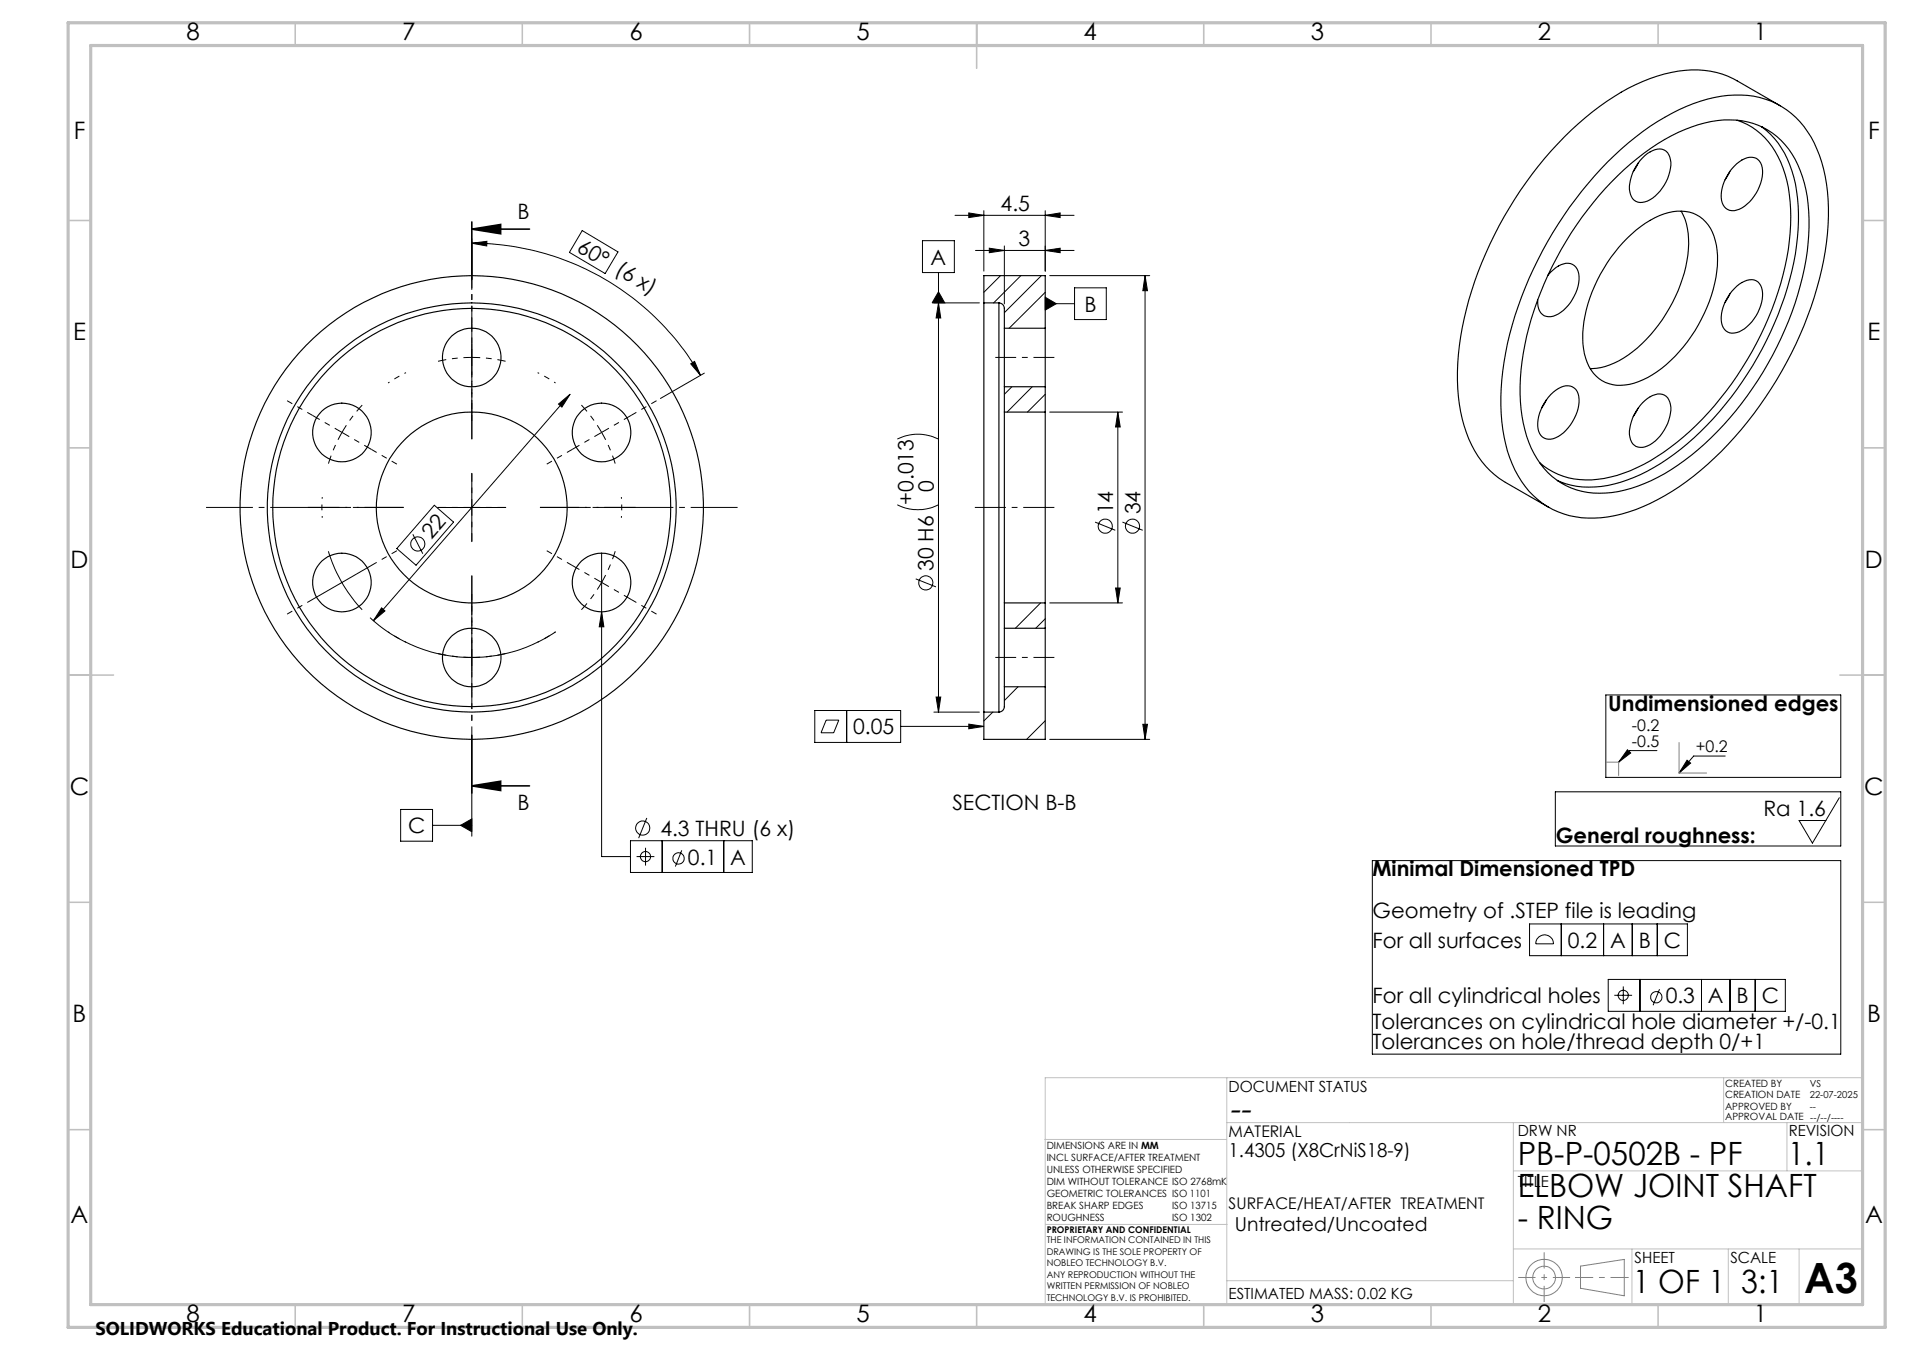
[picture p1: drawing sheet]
<svg xmlns="http://www.w3.org/2000/svg" width="420mm" height="297mm" viewBox="0 0 420 297" stroke-linecap="round" stroke-linejoin="round" font-family="sans-serif">
<g fill="none" stroke="#000" stroke-width=".22">
<path d="M103.9 53.5l3.3-.4-.1 1zM103.9 53.5a58.2 58.2 0 0 1 50.3 29.1M103.9 52.5v11.2M128.2 50.7l7.8 4.7-2.8 4.8-7.9-4.7zM203.1 52.9h7v7.1h-7zM206.6 60v96.7M210.2 47.4h26.2M213.3 46.8l3.3 .6-3.3 .5zM214.7 55.1h21.7M216.6 46.4v13.3M217.8 54.6l3.3 .5-3.3 .5zM221.1 54.1v12.7"/>
<path d="M230.1 55.1l3.3-.5v1zM230.1 47.4l3.3-.6v1.1zM230.1 46.4v13.3M205.6 66.6h10M206.6 64.2l1.4 2.4h-2.8zM206.6 66.6l.5 3.4h-1zM220.2 60.6l-3.6 3.7M224.7 60.6l-6 6M229.2 60.6l-8.1 8.2M230.1 65.4l2.4 1.4-2.4 1.4zM230.1 64.3l-8 7.9M230.1 66.8h6.4"/>
<path d="M231.1 60.6h22M236.5 63.3h7v7h-7zM252.1 60.6l.5 3.4h-1zM252.1 60.6v102.1M122.9 88.9l2.6-2.2-1.8 2.9zM125.5 86.7l-43.3 49.9M152 80l.9-.5 1.3 3.1zM155 82.1l-9.6 5.6M197.5 96.6a10.2 10.2 0 0 1 9.1 0M222.7 85.1l-1.6 1.6M227.2 85.1l-5.5 5.6M230.1 86.7l-3.9 4"/>
<path d="M231.1 90.7h16M246.1 90.7l.5 3.2h-1zM246.1 90.7v41.9M90.9 117.5l2.2 4.3M95.6 111.2l4.2 3.7-8.2 9.5-4.3-3.7zM96.3 111.7h15M103.9 104.1v15.1M197.5 111.1a9.9 9.9 0 0 0 9.1 0M241.1 114.9l4.4 1.8M247.1 114.9l4.4 1.8M72.3 121.3a33.8 33.8 0 0 0 2.9 6.9M75.2 128.2l2.9 4.1 1.6 1.9"/>
<path d="M75.2 128.2l-6.4 3.7M81.5 135.9a32.9 32.9 0 0 0 40.8 3.1M81.8 124.4l-6.6 3.8M84 133.7l.7 .7-2.5 2.2zM132.4 134.6l.5 3.3h-1zM132.4 121.7v66.8h6.4M201.6 127.3l4.4 1.8M229.1 132.6l-5.6 5.6M230.1 136.1l-2.1 2.1M231.1 132.6h16M245.6 129.4h1l-.5 3.2zM179.4 156.3h18.9v7h-18.9z"/>
<path d="M181.9 158.4h2.7l-1.1 2.8h-2.8zM186.4 156.3v7M198.3 159.8h18.3M205.6 156.7h10M206.1 153.3h1l-.5 3.4zM213.3 159.3l3.3 .5-3.3 .5zM218.5 156.7l-1.9 1.9M224.1 151.1l-3 3M230.1 158.6l-4.1 4.1M251.6 159.3h1l-.5 3.4zM353.5 152.9h51.7v18.1h-51.7zM88.2 178.1h7v7h-7z"/>
<path d="M103.9 170.1v13.9M142.4 179.9l-1.8 4.5M231.1 162.7h22M342.4 174.2h62.8v11.9h-62.8zM358.2 165l.8 .7-2.7 2zM364.7 165.1h-5.9l-2.5 2.6M371.4 167.2l.7 .7-2.5 2.2zM379.8 166.3h-7l-3.2 3.8M404.9 175.5l-5.9 10-3-5h5.9M95.2 181.6h8.7M101.4 181.6l2.5-1.4v2.8zM138.8 185h26.8v6.9h-26.8z"/>
<path d="M140.1 188.5h3.9M142.1 186.5v3.9M145.8 185v6.9M150.1 187.1l-1.4 3.5M159.3 185v6.9M302.1 189.3h103.1v42.6h-103.1zM336.7 203.3h34.7v7h-34.7zM338.7 206.2a1.99 1.99 0 0 1 2.1-.3 1.99 1.99 0 0 1 1.2 1.7h-3.9a1.92 1.92 0 0 1 .6-1.4zM343.7 203.3v7M353 203.3v7M354 215.5h39v7h-39zM355.4 219h3.9"/>
<path d="M357.3 217v3.9M359.3 203.3v7M361 215.5v7M364.8 203.3v7M365.3 217.6l-1.4 3.6M374.5 215.5v7M380.8 215.5v7M386.4 215.5v7"/>
<circle cx="92" cy="119.7" r="1.56"/>
<circle cx="243.3" cy="115.8" r="1.56"/>
<circle cx="249.3" cy="115.7" r="1.55"/>
<circle cx="203.8" cy="128.2" r="1.55"/>
<circle cx="141.5" cy="182.2" r="1.56"/>
<circle cx="142.1" cy="188.5" r="1.12"/>
<circle cx="149.4" cy="188.8" r="1.24"/>
<circle cx="357.3" cy="219" r="1.13"/>
<circle cx="364.6" cy="219.4" r="1.24"/>
</g>
<g fill="none" stroke="#808080" stroke-width=".22">
<path d="M353.6 167.7h2.7v2.9M369.6 163.4v6.7h6.1M347.9 278.5l9.6-1.4v8l-9.6-1.7z"/>
<circle cx="339.9" cy="281" r="2.51"/>
<circle cx="339.9" cy="281.1" r="4"/>
</g>
<path d="M334.2 281h11.4" fill="none" stroke="#808080" stroke-width=".22" stroke-dasharray="15.2 1.3 1.3 1.3" stroke-dashoffset="11.4" stroke-linecap="butt"/>
<path d="M339.9 275.5v10.9" fill="none" stroke="#808080" stroke-width=".22" stroke-dasharray="15.2 1.3 1.3 1.3" stroke-dashoffset="11.7" stroke-linecap="butt"/>
<path d="M346.7 281h11.8" fill="none" stroke="#808080" stroke-width=".22" stroke-dasharray="15.2 1.3 1.3 1.3" stroke-dashoffset="11.2" stroke-linecap="butt"/>
<g fill="none" stroke="#c0c0c0" stroke-width=".22">
<path d="M270.1 237.1v49.9M379.4 237.1v9.9M410.1 237.1h-180v49.9M230 250.7h40M270.1 247h140M333.1 257.6h77M333.1 247v40M393.3 247v10.6M230.2 269.4h39.9M333.1 274.8h77M359.2 274.8v12.2M380.4 274.8v12.2"/>
<path d="M396 274.8v12.2M270.1 281.8h63"/>
</g>
<g fill="none" stroke="#c0c0c0" stroke-width=".35">
<path d="M65 5v5M115 5v5M165 5v5M215 5v10M265 5v5M315 5v5M365 5v5M15 48.5h5M410 48.5h5M15 98.5h5M410 98.5h5M15 148.5h10"/>
<path d="M405 148.5h10M15 198.5h5M410 198.5h5M15 248.5h5M410 248.5h5M65 287v5M115 287v5M165 287v5M215 287v5M265 287v5M315 287v5M365 287v5"/>
</g>
<path d="M15 5h400v287h-400zM20 10h390v277h-390z" fill="none" stroke="#c0c0c0" stroke-width=".7"/>
<g fill="#000">
<path d="M103.9 50.4l6.3-1v2zM103.9 172.9l6.3-1v2z"/>
<path d="M230.1 55.1l3.3-.5v1zM217.8 54.6l3.3 .5-3.3 .5z"/>
<path d="M206.6 66.6l.5 3.4h-1zM206.1 153.3h1l-.5 3.4z"/>
<path d="M252.1 60.6l.5 3.4h-1zM251.6 159.3h1l-.5 3.4zM246.1 90.7l.5 3.2h-1zM245.6 129.4h1l-.5 3.2z"/>
<path d="M122.9 88.9l.8 .7 1.8-2.9zM84 133.7l-1.8 2.9 2.5-2.2z"/>
<path d="M152 80l.9-.5 1.3 3.1zM103.9 53.5l3.3-.4-.1 1z"/>
<path d="M132.4 134.6l-.5 3.3h1zM101.4 181.6l2.5 1.4v-2.8zM213.3 46.8l3.3 .6-3.3 .5zM230.1 47.4l3.3-.6v1.1zM213.3 159.3l3.3 .5-3.3 .5zM206.6 64.2l-1.4 2.4h2.8zM230.1 65.4l2.4 1.4-2.4 1.4z"/>
<path d="M371.4 167.2l.7 .7-2.5 2.2zM358.2 165l.8 .7-2.7 2z"/>
</g>
<g fill="none" stroke="#000" stroke-width=".25">
<path d="M353.9 35.6a50.8 50.8 0 0 1 22-13.8 20.4 20.4 0 0 1 17.4 2.4 22 22 0 0 1 8.1 13 51.8 51.8 0 0 1-1.5 26.2 84.1 84.1 0 0 1-27.1 41.4 40.8 40.8 0 0 1-20.4 9.1 18.4 18.4 0 0 1-19.5-11.8 41.1 41.1 0 0 1-1.8-22.5 84.3 84.3 0 0 1 22.8-44zM360.6 35.9l-1.1 1.8M362.1 34.2a4.1 4.1 0 0 1 4.3-1.2 4 4 0 0 1 1.2 4.8 9.2 9.2 0 0 1-5.5 6.6 2.45 2.45 0 0 1-3.3-2.2 9.5 9.5 0 0 1 3.3-8zM380.8 37.7l-1.1 1.8M381.8 36.5a4.6 4.6 0 0 1 4.8-1.7 3.7 3.7 0 0 1 1.3 4.1 10 10 0 0 1-5 7.1 2.67 2.67 0 0 1-2.8 0 2.67 2.67 0 0 1-1.2-2.6 9.9 9.9 0 0 1 2.9-6.9zM382.4 26.5a16.2 16.2 0 0 1 10.1 10.5 38.6 38.6 0 0 1 .8 19.7 72 72 0 0 1-24.2 40.6 35.3 35.3 0 0 1-17.4 8.1 15.8 15.8 0 0 1-12.8-3.6M387.7 27.9a18.5 18.5 0 0 1 7.2 11.1 46.7 46.7 0 0 1-1.5 24.4 73.4 73.4 0 0 1-24.9 36.5 33.6 33.6 0 0 1-17.5 7.2 16.5 16.5 0 0 1-8.2-1.4M391.9 23.3l-9.5-5.5a20.8 20.8 0 0 0-16.1-1.5 51 51 0 0 0-21.9 13.8 83.8 83.8 0 0 0-22.9 44 42 42 0 0 0 1.8 22.5 19.4 19.4 0 0 0 8.1 9.5l9.5 5.5M354.8 40a46.9 46.9 0 0 1 19-12.6 18.4 18.4 0 0 1 16.4 1.9 19.6 19.6 0 0 1 7.3 12.5 50.1 50.1 0 0 1-2.4 24.9 73.6 73.6 0 0 1-24.2 34.5 33.6 33.6 0 0 1-17.5 7.3 16 16 0 0 1-16.3-9.9 36 36 0 0 1-1.8-20.9 73.9 73.9 0 0 1 19.5-37.7zM358.2 52.4a19 19 0 0 1 11-5.9 7.7 7.7 0 0 1 8.4 6.4 24.4 24.4 0 0 1-2.5 16.1 31.4 31.4 0 0 1-12.4 14 10.8 10.8 0 0 1-9.3 1.1 9 9 0 0 1-4.8-7.4 28.1 28.1 0 0 1 4.4-17.6l1.6-2.4 1.7-2.3zM370.1 46.5a15.6 15.6 0 0 1 1.2 10.9 33.7 33.7 0 0 1-13.9 21.4 13.5 13.5 0 0 1-7.3 2.3M216.6 66.6v90.1"/>
<path d="M216.6 66.6v-6h13.5v11.6M216.6 66.6h3.3M219.9 66.6a1.2 1.2 0 0 1 1.2 1.2v4.4M219.9 66.6v90.1M221.1 72.2v12.9M221.1 72.2h9M230.1 72.2v12.9M340.7 60.6a5.5 5.5 0 0 1 5-2.6 3.1 3.1 0 0 1 1.9 3.5 9.6 9.6 0 0 1-5.7 8.1 2.61 2.61 0 0 1-3.4-2.8v-.8M380.8 64.7l-1.1 1.8M381.8 63.5a5 5 0 0 1 4.3-1.9 3.1 3.1 0 0 1 1.9 3.5 9.9 9.9 0 0 1-5.1 7.9 2.67 2.67 0 0 1-2.8-.1 2.67 2.67 0 0 1-1.2-2.5 9.9 9.9 0 0 1 2.9-6.9zM221.1 90.7v41.9M221.1 85.1h9"/>
<path d="M221.1 90.7h9M221.1 85.1v5.6M230.1 90.7v41.9M230.1 85.1v5.6M340.4 88l-1.1 1.8M341.3 86.8a4.5 4.5 0 0 1 4.8-1.7 3.6 3.6 0 0 1 1.4 4 9.7 9.7 0 0 1-5.6 7.4 2.61 2.61 0 0 1-3.4-2.8 10.2 10.2 0 0 1 2.8-6.9zM360.6 89.8l-1.1 1.8M361.6 88.6a4.5 4.5 0 0 1 4.8-1.7 4 4 0 0 1 1.2 4.8 9.2 9.2 0 0 1-5.5 6.6 2.63 2.63 0 0 1-3.4-2.8 10 10 0 0 1 2.9-6.9zM221.1 138.2v12.9M221.1 132.6h9M221.1 132.6v5.6M221.1 138.2h9"/>
<path d="M230.1 138.2v12.9M230.1 132.6v5.6M216.6 156.7h3.3M221.1 151.1v4.4a1.2 1.2 0 0 1-1.2 1.2M221.1 151.1h9M230.1 151.1v11.6h-13.5v-6"/>
<circle cx="103.8" cy="78.7" r="6.5"/>
<circle cx="75.3" cy="95.1" r="6.5"/>
<circle cx="132.4" cy="95.1" r="6.5"/>
<circle cx="103.8" cy="111.6" r="51"/>
<circle cx="103.8" cy="111.6" r="43.8"/>
<circle cx="103.8" cy="111.7" r="21"/>
<circle cx="103.8" cy="111.6" r="45"/>
<circle cx="75.3" cy="128.2" r="6.5"/>
<circle cx="132.4" cy="128.2" r="6.5"/>
<circle cx="103.8" cy="144.7" r="6.4"/>
</g>
<g fill="none" stroke="#000" stroke-width=".22" stroke-dasharray="15.2 1.3 1.3 1.3" stroke-dashoffset="13.4" stroke-linecap="butt">
<path d="M103.9 78.6a33 33 0 0 0-7.5 .9M103.9 78.6a33 33 0 0 1 7.4 .9M103.9 78.6v-7.5M103.9 78.6v7.5M75.3 95.1a33 33 0 0 0-3 6.9M75.3 95.1a33 33 0 0 1 4.4-6M75.3 95.1l-6.5-3.7M75.3 95.1l6.5 3.8M132.4 95.1a33 33 0 0 0-4.4-6M132.4 95.1a33 33 0 0 1 3 6.9M132.4 95.1l6.5-3.7M132.4 95.1l-6.5 3.8"/>
<path d="M103.9 111.6v-7.5M103.9 111.6h-7.5M103.9 111.6v7.5M103.9 111.6h7.5M132.4 128.1a33 33 0 0 0 3-6.8M132.4 128.1a33 33 0 0 1-4.4 6M132.4 128.1l6.5 3.8M132.4 128.1l-6.5-3.7M103.9 144.6a33 33 0 0 0 7.4-.8M103.9 144.6a33 33 0 0 1-7.5-.8M103.9 144.6v7.5M103.9 144.6v-7.5"/>
</g>
<path d="M89.4 82l-4 2.3M122.3 84.3l-4-2.3M70.9 109.4v4.5M136.8 113.9v-4.5M85.4 139l4 2.3M118.3 141.3l4-2.3" fill="none" stroke="#000" stroke-width=".22" stroke-dasharray="15.2 1.3 1.3 1.3" stroke-dashoffset="14.9" stroke-linecap="butt"/>
<path d="M103.9 50.4l6.3-1v2zM103.9 50.4h12.7M103.9 48.8v12.7M103.9 172.9l6.3-1v2zM103.9 161.8v12.7M103.9 172.9h12.7" fill="none" stroke="#000" stroke-width=".35"/>
<path d="M103.9 71.1v-6.4M68.8 91.4l-5.6-3.2M81.8 98.9l5.6 3.2M103.9 86.1v6.5M125.9 98.9l-5.5 3.2M138.9 91.4l5.6-3.2M68.8 131.9l-5.6 3.2M81.8 124.4l5.6-3.2M103.9 137.1v-6.4M125.9 124.4l-5.5-3.2M138.9 131.9l5.6 3.2M103.9 152.1v6.5" fill="none" stroke="#000" stroke-width=".22" stroke-dasharray="15.2 1.3 1.3 1.3" stroke-dashoffset="13.9" stroke-linecap="butt"/>
<path d="M103.9 96.6v-21M88.9 111.6h-21.1M118.9 111.6h21M103.9 126.6v21.1" fill="none" stroke="#000" stroke-width=".22" stroke-dasharray="15.2 1.3 1.3 1.3" stroke-dashoffset="6.6" stroke-linecap="butt"/>
<path d="M103.9 96.6v-43.5M88.9 111.6h-43.5M118.9 111.6h43.5M103.9 126.6v43.5" fill="none" stroke="#000" stroke-width=".22" stroke-dasharray="15.2 1.3 1.3 1.3" stroke-dashoffset="4.9" stroke-linecap="butt"/>
<path d="M232.1 111.6h-17.5" fill="none" stroke="#000" stroke-width=".22" stroke-dasharray="15.2 1.3 1.3 1.3" stroke-dashoffset="8.4" stroke-linecap="butt"/>
<path d="M232.1 78.6h-13M219.1 144.6h13" fill="none" stroke="#000" stroke-width=".22" stroke-dasharray="15.2 1.3 1.3 1.3" stroke-dashoffset="10.6" stroke-linecap="butt"/>
<text font-size="9.2" x="397.2" y="284.5">A3</text>
<text font-size="7.3" x="270.4" y="246.3">--</text>
<g font-size="7.1">
<text x="334.1" y="256.2">PB-P-0502B - PF</text>
<text x="393.6" y="256.2">1.1</text>
<text x="334.1" y="263.3">ELBOW JOINT SHAFT</text>
<text x="334.1" y="270.3">- RING</text>
<text x="359.4" y="284.5">1 OF 1</text>
<text x="383.3" y="284.5">3:1</text>
</g>
<g font-size="5.3">
<text x="41" y="8.9">8</text>
<text x="88.5" y="8.9">7</text>
<text x="138.5" y="8.9">6</text>
<text x="188.5" y="8.9">5</text>
<text x="238.5" y="8.9">4</text>
<text x="288.5" y="8.9">3</text>
<text x="338.5" y="8.9">2</text>
<text x="386" y="8.9">1</text>
<text x="16.2" y="30.7">F</text>
<text x="411.2" y="30.7">F</text>
<text x="16.1" y="74.9">E</text>
<text x="411.1" y="74.9">E</text>
<text x="15.5" y="124.9">D</text>
<text x="410.5" y="124.9">D</text>
<text x="15.4" y="174.9">C</text>
<text x="410.4" y="174.9">C</text>
<text x="16" y="224.9">B</text>
<text x="411" y="224.9">B</text>
<text x="15.5" y="269.2">A</text>
<text x="410.5" y="269.2">A</text>
<text x="41" y="290.9">8</text>
<text x="88.5" y="290.9">7</text>
<text x="138.5" y="290.9">6</text>
<text x="188.5" y="290.9">5</text>
<text x="238.5" y="290.9">4</text>
<text x="288.5" y="290.9">3</text>
<text x="338.5" y="290.9">2</text>
<text x="386" y="290.9">1</text>
</g>
<g font-size="4.7">
<text x="220.3" y="46.3">4.5</text>
<text x="113.9" y="48.2">B</text>
<text x="126.8" y="55.2" transform="rotate(31 126.8 55.2)">60° (6 x)</text>
<text x="204.9" y="58.2">A</text>
<text x="224.2" y="54.1">3</text>
<text x="238.7" y="68.6">B</text>
<text x="201" y="111" transform="rotate(-90 201 111)">+0.013</text>
<text x="205.6" y="108.2" transform="rotate(-90 205.6 108.2)">0</text>
<text x="245" y="113.2" transform="rotate(-90 245 113.2)">14</text>
<text x="251" y="113.2" transform="rotate(-90 251 113.2)">34</text>
<text x="95" y="118.8" transform="rotate(-49 95 118.8)">22</text>
<text x="205.5" y="125.7" transform="rotate(-90 205.5 125.7)">30 H6</text>
<text x="187.8" y="161.6">0.05</text>
<text x="354" y="156.4">Undimensioned edges</text>
<text x="113.9" y="178.3">B</text>
<text x="209.7" y="178.1">SECTION B-B</text>
<text x="388.2" y="179.5">Ra 1.6</text>
<text x="89.8" y="183.3">C</text>
<text x="145.4" y="183.9">4.3 THRU (6 x)</text>
<text x="342.5" y="185.5">General roughness:</text>
<text x="151.4" y="190.2">0.1</text>
<text x="160.7" y="190.2">A</text>
<text x="302.1" y="192.8">Minimal Dimensioned TPD</text>
<text x="302.1" y="201.9">Geometry of .STEP file is leading</text>
<text x="302.1" y="208.5">For all surfaces</text>
<text x="345.1" y="208.5">0.2</text>
<text x="354.4" y="208.5">A</text>
<text x="360.7" y="208.5">B</text>
<text x="366.3" y="208.5">C</text>
<text x="302.1" y="220.7">For all cylindrical holes</text>
<text x="366.7" y="220.7">0.3</text>
<text x="376" y="220.7">A</text>
<text x="382.3" y="220.7">B</text>
<text x="387.8" y="220.7">C</text>
<text x="302.1" y="226.3">Tolerances on cylindrical hole diameter +/-0.1</text>
<text x="302.1" y="230.9">Tolerances on hole/thread depth 0/+1</text>
</g>
<g font-size="4.2">
<text x="270.4" y="254.6">1.4305 (X8CrNiS18-9)</text>
<text x="271.8" y="270.8">Untreated/Uncoated</text>
</g>
<text font-size="4.1" x="21" y="293.7">SOLIDWORKS Educational Product. For Instructional Use Only.</text>
<g font-size="3.5">
<text x="359.2" y="160.9">-0.2</text>
<text x="359.2" y="164.3">-0.5</text>
<text x="373.3" y="165.5">+0.2</text>
<text x="270.4" y="250.1">MATERIAL</text>
<text x="270.4" y="266">SURFACE/HEAT/AFTER TREATMENT</text>
</g>
<g font-size="3.4">
<text x="270.4" y="240.2">DOCUMENT STATUS</text>
<text x="334.1" y="250">DRW NR</text>
<text x="393.7" y="250">REVISION</text>
<text x="334.1" y="261.1">TITLE</text>
<text x="359.8" y="277.9">SHEET</text>
<text x="380.9" y="277.9">SCALE</text>
<text x="270.4" y="285.7">ESTIMATED MASS: 0.02 KG</text>
</g>
<g font-size="2.2">
<text x="379.7" y="239.1">CREATED BY</text>
<text x="379.7" y="244.2">APPROVED BY</text>
<text x="379.7" y="241.6">CREATION DATE</text>
<text x="379.7" y="246.5">APPROVAL DATE --/--/----</text>
<text x="230.4" y="252.7">DIMENSIONS ARE IN MM</text>
<text x="230.4" y="255.4">INCL SURFACE/AFTER TREATMENT</text>
<text x="230.4" y="258">UNLESS OTHERWISE SPECIFIED</text>
<text x="230.4" y="260.7">DIM WITHOUT TOLERANCE ISO 2768mK</text>
<text x="230.4" y="263.3">GEOMETRIC TOLERANCES ISO 1101</text>
<text x="230.4" y="266">BREAK SHARP EDGES</text>
<text x="230.4" y="268.6">ROUGHNESS</text>
<text x="258" y="266">ISO 13715</text>
<text x="258" y="268.7">ISO 1302</text>
</g>
<g font-size="2.1">
<text x="398.4" y="239.1">VS</text>
<text x="398.4" y="244.2">--</text>
<text x="398.4" y="241.7">22-07-2025</text>
</g>
<g font-size="2">
<text x="230.4" y="271.3">PROPRIETARY AND CONFIDENTIAL</text>
<text x="230.4" y="273.5">THE INFORMATION CONTAINED IN THIS</text>
<text x="230.4" y="276.1">DRAWING IS THE SOLE PROPERTY OF</text>
<text x="230.4" y="278.6">NOBLEO TECHNOLOGY B.V.</text>
<text x="230.4" y="281.1">ANY REPRODUCTION WITHOUT THE</text>
<text x="230.4" y="283.6">WRITTEN PERMISSION OF NOBLEO</text>
<text x="230.4" y="286.2">TECHNOLOGY B.V. IS PROHIBITED.</text>
</g>
</svg>
